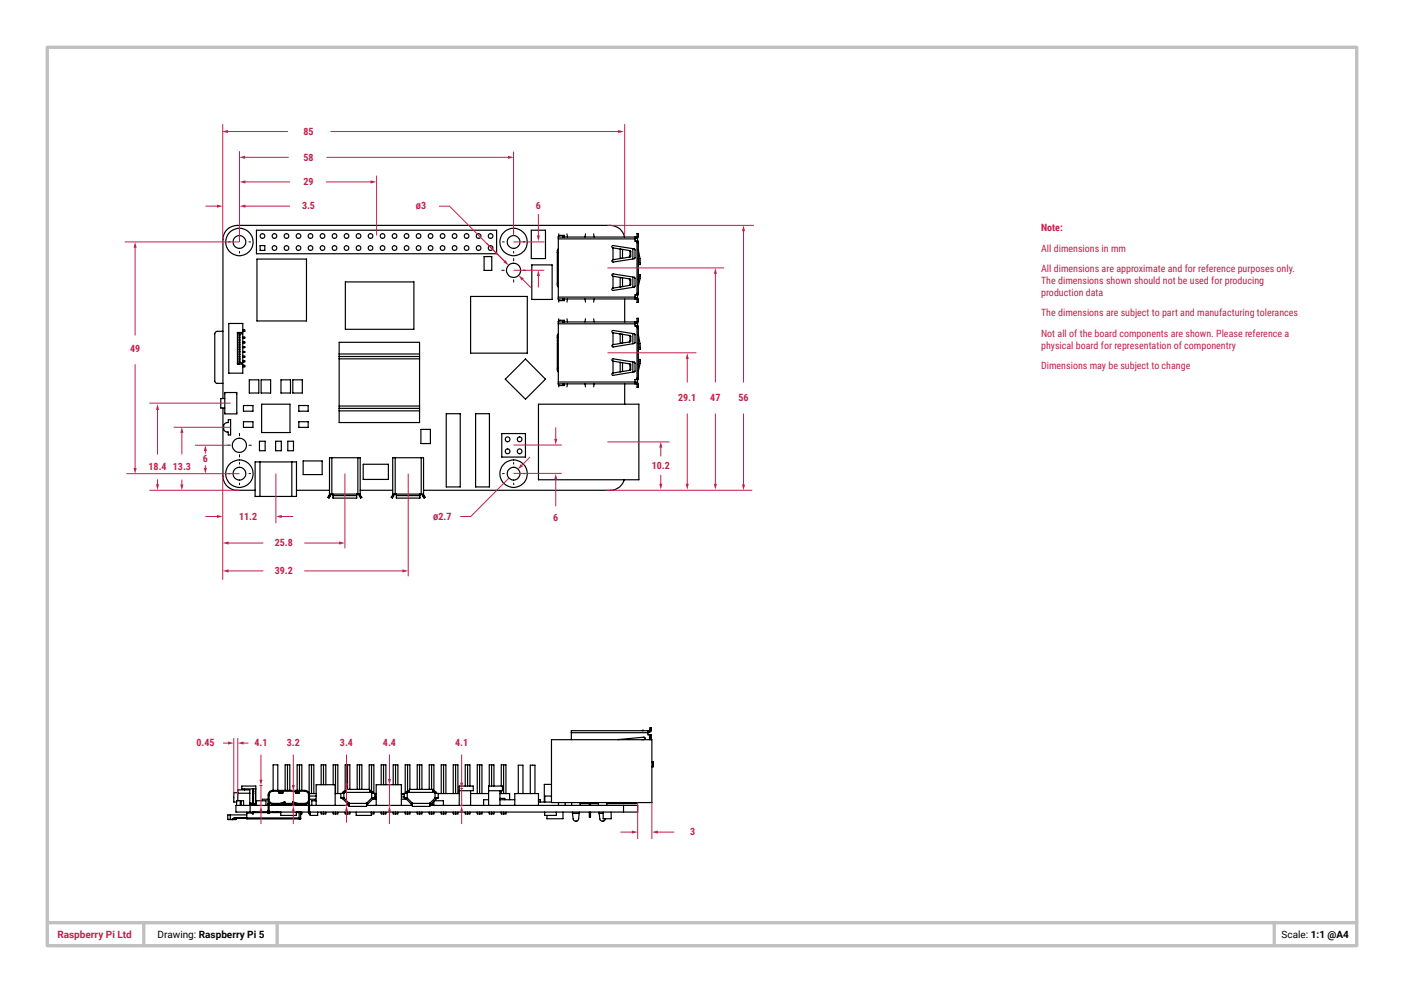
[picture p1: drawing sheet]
<svg xmlns="http://www.w3.org/2000/svg" width="297mm" height="210mm" viewBox="0 0 297 210" stroke-linecap="round" stroke-linejoin="round" font-family="sans-serif">
<!-- layer: Board Outline and silk screen -->
<g fill="none" stroke="#000" stroke-width=".21" stroke-dasharray="15.2 1.3 1.3 1.3">
<path d="M48.7 51.2h-.4M50.7 49.2v-.4M50.7 53.2v.3M52.7 51.2h.3M106.7 51.2h-.4M106.7 57.2h-.5M108.7 49.2v-.4M108.7 53.2v.3M108.7 55.2v-.5M108.7 59.2v.5M110.7 51.2h.3M110.7 57.2h.5"/>
<path d="M48.7 94.2h-.5M50.7 98.2v-.4M50.7 92.2v-.5M50.7 96.2v.5M52.7 94.2h.5M108.7 98.2v-.4M48.7 100.2h-.4M50.7 102.2v.3M52.7 100.2h.3M106.7 100.2h-.4M108.7 102.2v.3M110.7 100.2h.3"/>
</g>
<g fill="none" stroke="#000" stroke-width=".25">
<path d="M54.3 48.7h50.8v5h-50.8zM54.4 54.8h10.4v13.1h-10.4zM55 51.9h1v1.1h-1zM73.1 59.6h14.5v10h-14.5zM102.4 54.3h1.6v2.9h-1.6zM112.4 48.7h3v6h-3zM112.5 56h4.3v7.3h-4.3zM117.9 59.9v.5l.2 .3M117.9 59.9h.2M117.9 53.4h.2M117.9 53.4v6.5M118.1 52.7l-.2 .3v.4"/>
<path d="M118.1 50.1v.4M118.1 50.1h16.6l.1-.7h.2v.7l-.4 .3M118.1 50.1l.3-.3h1v.3M118.1 50.5v12.3M118.1 50.5h16.2M118.2 49.5l-.1 .6M119.1 50.1h.1M119.9 49.5l.1 .6M123.9 49.5l-.2 .6M125.6 49.5l.1 .6M129.7 52.4a.25 .25 0 0 1-.3-.2 .25 .25 0 0 1 .3-.3l4.6 .8v1.9l-.1 .1-4.5 .7a.25 .25 0 0 1-.3-.2 .25 .25 0 0 1 .3-.3M129.7 58.4a.25 .25 0 0 1-.3-.2 .25 .25 0 0 1 .3-.3l4.6 .8v1.9l-.1 .1-4.5 .7a.25 .25 0 0 1-.3-.2 .25 .25 0 0 1 .3-.3"/>
<path d="M129.7 52.4v2.5M129.7 58.4v2.5M129.7 58.4l1.5 .3M129.7 52.4l1.5 .3M131.2 58.7h.5M131.2 52.7h.5M131.2 52.7v2M131.2 58.7v2M131.2 54.7l-1.5 .2M131.7 54.6l-.5 .1M131.7 52.7v1.9M131.7 58.7v1.9"/>
<path d="M131.7 58.7l1.4 .3M131.7 52.7l1.4 .3M132.1 50.1a3 3 0 0 0-3-2.4h-78.9a2.99 2.99 0 0 0-3 3v33.6M133.1 59l.2 .2M133.1 59l.3 .2M133.1 53l.2 .2M133.1 53l.3 .2M133.1 54.4l-1.4 .2M133.3 54.2l-.2 .2M133.3 53.2v1M133.3 59.2v1M133.3 59.2h.1"/>
<path d="M133.3 53.2h.1M133.3 54.2h.1M133.4 54.2l-.3 .2M133.4 53.2v1M133.4 59.2v1M133.9 52.6v2.2M133.9 58.6v2.2M134.3 50.5v.5h.5M134.3 50.1v.4M134.3 50.4h.3M134.6 50.4h.3v.6M134.8 51h.2v.3"/>
<path d="M134.8 51v.3M134.8 51.3v10.7M134.8 51.3h.2M135 59.1l.1-1h.4l-.5 2.4M135 52.8l.5 3.2h-.4l-.1-1.4M135 51.3v10.7M47.2 70.1h-1.5l-.3 .5v10l.5 .5h1.3M48.4 68.4h3v1.9h-1.2v6.7h1.2v1.9h-3zM50.2 76.9h.1M50.2 70.4h.1M50.2 70.4h.4v6.5h-.4M50.6 71.8h.1"/>
<path d="M50.6 72h.1M50.6 73.8h.1M50.6 74h.1M50.6 70.8h.1M50.6 71h.1M50.6 74.8h.1M50.6 75h.1M50.6 75.8h.1M50.6 76h.1M50.6 72.8h.1M50.6 73h.1M50.6 73.3h.1"/>
<path d="M50.6 73.5h.1M50.6 75.5h.1M50.6 75.3h.1M50.6 71.5h.1M50.6 71.3h.1M50.6 74.3h.1M50.6 74.5h.1M50.6 76.5h.1M50.6 76.3h.1M50.6 72.3h.1M50.6 72.5h.1M50.6 70.6h.8v6.1h-.8"/>
<path d="M51.3 70.3v.3M51.3 76.7v.3M51.4 69.8h.4v.3h-.4M51.4 71.3h.4v.2h-.4M51.4 72.3h.4v.2h-.4M51.4 73.3h.4v.2h-.4M51.4 74.3h.4v.2h-.4M51.4 75.3h.4v.2h-.4M51.4 76.3h.4v.2h-.4M51.4 77.3h.4v.3h-.4M71.7 75.4v.5M71.7 74.9v.5"/>
<path d="M71.7 75.9h17.1M71.7 75.4h17.1M71.7 74.9v-2.5h17.1v2.5M71.7 75.9v10M71.7 74.9h17.1M88.8 75.4v.5M88.8 74.9v.5M88.8 75.9v10M99.5 62.7h12v12h-12zM117.9 77.9v.5l.2 .2M117.9 77.9h.2M117.9 71.4h.2"/>
<path d="M117.9 71.4v6.5M118.1 70.6l-.2 .3v.5M118.1 68.1v.4M118.1 68.1h16.5l.2-.8h.2v.8l-.4 .3M118.1 68.1l.3-.4h1v.4M118.1 62.8v.4M118.1 63.2l.3 .4h1v-.4M118.1 68.5h16.2M118.1 68.5v12.3M118.1 62.8h16.2M118.1 63.2l.1 .7M118.2 67.4l-.1 .7"/>
<path d="M119.1 68.1h.1M119.1 63.2h.1M119.9 67.4l.1 .7M120 63.2l-.1 .7M123.7 63.2l.2 .7M123.9 67.4l-.2 .7M125.6 67.4l.1 .7M125.7 63.2l-.1 .7M129.7 76.4a.25 .25 0 0 1-.3-.3 .25 .25 0 0 1 .3-.2l4.6 .8v1.9l-4.6 .8a.25 .25 0 0 1-.3-.2 .25 .25 0 0 1 .3-.3M129.7 70.4a.25 .25 0 0 1-.3-.3 .25 .25 0 0 1 .3-.2l4.6 .8-.1 1.9-4.5 .8a.25 .25 0 0 1-.3-.2 .25 .25 0 0 1 .3-.3M129.7 70.4v2.5M129.7 76.4v2.5"/>
<path d="M129.7 76.4l1.5 .2M129.7 70.4l1.5 .2M131.2 76.6l.5 .1M131.2 70.6l.5 .1M131.2 70.6v2M131.2 76.6v2M131.2 78.6l-1.5 .3M131.2 72.6l-1.5 .3M131.2 60.7l-1.5 .2M131.7 78.6h-.5M131.7 72.5l-.5 .1M131.7 60.6l-.5 .1"/>
<path d="M131.7 76.7l1.4 .2M131.7 70.7v1.8M131.7 76.7v1.9M131.7 70.7l1.4 .2M132.1 63.2v4.9M133.1 76.9l.2 .3M133.1 76.9l.3 .3M133.1 70.9l.2 .2M133.1 70.9l.3 .3M133.1 78.3l-1.4 .3M133.1 72.3l-1.4 .2M133.1 60.4l-1.4 .2"/>
<path d="M133.3 78.1l-.2 .2M133.3 72.1l-.2 .2M133.3 60.2l-.2 .2M133.3 77.2h.1M133.3 71.1v1M133.3 77.2v.9M133.3 71.1l.1 .1M133.3 78.1h.1M133.3 60.2h.1M133.4 72.1v.2h-.3M133.4 78.1l-.3 .2M133.4 60.2l-.3 .2"/>
<path d="M133.4 71.2v.9M133.4 77.2v.9M133.4 72.1h-.1M133.9 70.6v2.1M133.9 76.6v2.1M134.3 68.5v.5h.5M134.3 68.1v.4M134.3 62.8v.4M134.3 68.4h.3M134.3 62.9h.3M134.6 68.4h.3v.6M134.6 62.9l.4 .4v.7h-.2l-.1-.8h-16.6"/>
<path d="M134.8 80v.3M134.8 69v.3M134.8 69h.2v.3M134.8 62v.3M134.8 62.3h-.5v.5M134.8 80h.2M134.8 69.3h.2M134.8 69.3v10.7M134.8 62h.2M134.9 62.3v.6h-.3M135 80v.3h-.2M135 77.1l.1-1.1h.4l-.5 2.5"/>
<path d="M135 70.8l.5 3.1h-.4l-.1-1.4M135 62v.3h-.2M135 69.3v10.7M47.2 86.3v14.4a2.98 2.98 0 0 0 3 3h3.8M47.5 84.3h-.8v2h.8M47.5 83h2.6v4.5h-2.6zM48.3 88.8h.5v3.2h-.5v-.6a1.01 1.01 0 0 1-1-1 1.01 1.01 0 0 1 1-1zM51.5 89.2h2v1.2h-2zM51.5 85.8h2v1.2h-2zM52.7 80.3h2v2.8h-2zM54.9 93.3h1.2v2h-1.2zM55 97.7h-1v7.3h1"/>
<path d="M55 97.7v7.3M55 97.7h6.7M55.2 80.3h2v2.8h-2zM55.3 85.5h6v6h-6zM58.3 93.3h1.2v2h-1.2zM59.4 80.3h2v2.8h-2zM60.9 93.3h1.2v2h-1.2zM61.7 97.7h1v7.3h-1M61.7 97.7v7.3M61.9 80.3h2.1v2.8h-2.1zM63.2 89.2h2v1.2h-2zM63.2 85.8h2v1.2h-2z"/>
<path d="M64.1 97.5h4.1v2.9h-4.1zM70.2 96.8h-.5v7.7M70.2 96.8v7.7M70.2 96.8h5.5M71.7 85.9v.5M71.7 86.4v.5M71.7 86.9v2.5h17.1v-2.5M71.7 85.9h17.1M71.7 86.4h17.1M71.7 86.9h17.1M75.7 96.8h.5v7.7M75.7 96.8v7.7"/>
<path d="M76.8 98.2h5.4v3.2h-5.4zM83.6 96.8h-.5v7.7M83.6 96.8h5.5M83.6 96.8v7.7M88.8 85.9v.5M88.8 86.4v.5M89 90.8h2v3h-2zM89.1 96.8h.5v7.7M89.1 96.8v7.7M94.4 87.5h3v15.5h-3zM100.6 87.5h2.9v15.5h-2.9zM106.1 91.7h5.1v5h-5.1z"/>
<path d="M106.9 80.2l4.3-4.3 4.2 4.3-4.2 4.2zM113.9 85.5h21.2v16h-21.2zM118.1 80.8v.4M118.1 81.2l.3 .3h1v-.3M118.1 80.8h16.2M118.1 81.2l.1 .6M119.1 81.2h.1M120 81.2l-.1 .6M123.7 81.2l.2 .6M125.7 81.2l-.1 .6M132.1 81.2v4.3M134.3 80.8v.4"/>
<path d="M134.3 80.9h.3M134.6 80.9l.4 .2v.8h-.2l-.1-.7h-16.6M134.8 80.3h-.5v.5M134.9 80.3v.6h-.3M55 105h6.7M62.7 103.7h7M69.7 104.5h.5M69.7 104.5l-.4 .7 .3 .1 .4-.8M70.2 104.5h5.5M70.4 104.5v.3M70.4 104.8h5.1M70.4 104.8v.5h5.1v-.5"/>
<path d="M75.5 104.5v.3M75.7 104.5h.5M75.9 104.5l.4 .8 .2-.1-.3-.7M76.2 103.7h6.9M83.1 104.5h.5M83.1 104.5l-.3 .7 .2 .1 .4-.8M83.6 104.5h5.5M83.8 104.5v.3M83.8 104.8h5M83.8 104.8v.5h5v-.5M88.8 104.5v.3M89.1 104.5h.5"/>
<path d="M89.3 104.5l.4 .8 .3-.1-.4-.7M132 101.5a2.97 2.97 0 0 1-2.9 2.2h-39.5M116.7 156.4h21.2v13.3h-21.2zM120.9 154.9v1.5M120.9 154.9h16.2M135.9 154.5h.2M135.9 154.5h-.1M135.9 154.5h.1M136.2 156.4a.25 .25 0 0 0 .3-.3 .25 .25 0 0 0-.3-.2l-5.4 .5M136.2 156.4h.1M136.2 156.4h-.5M136.5 156.1v.1"/>
<path d="M137.1 154.5v.4M137.1 154.9v.5h.3M137.4 155.4h.1M137.4 155.4v1M137.5 154.2v.3h-16.6v.4M137.5 154.2v-.3h.3v.3M137.5 155.4h.3v1M137.5 155.4v1M137.5 154.2h.3M137.8 154.2l-.1 .5-.6 .1M48.2 173.3h.5M48.7 173.3h.1"/>
<path d="M48.7 172.3h-.5v1M48.7 173.3h.5M48.7 172.3v1M48.7 172.3h3.5M49.2 173.3h.1M49.3 173.3h-.1M49.3 173.3h.6M49.6 173l-.3 .3M49.6 173l-.4 .3M49.6 173h.1M49.6 173h2.6M49.6 173h13.7"/>
<path d="M49.9 173.3h-.7M50.2 173l-.3 .3M50.3 167.6h-.8v2h.6M50.3 169.3v-2.3h2.5v3.3M50.3 167.8h2.5M50.8 169.3h-.7v1M50.8 169.3h.7v1M50.8 169.3v1M51 169.3v1M51.7 166.8v.2M52.2 172v1.2h11.1M52.2 171.7v.3"/>
<path d="M52.2 172h1.2M52.8 169.8h.7M52.8 170.1h.5l.2 .2M52.8 170.3h.7M52.9 170.3h-3v1.4h3M52.9 170.3v1.4M52.9 170.3h3.8M52.9 171.7h79M53.3 170.3h.1M53.4 171.7v.3M53.4 171.8h.3M53.4 172.1h.1"/>
<path d="M53.5 167.4h.1M53.5 167.8h.1M53.5 166.8v3.2M53.5 170.3h.1M53.7 171.8l-.2 .3-.1-.1M53.7 171.8h.2M53.7 171.8h3M53.7 171.8h.1M53.9 170l.1 .2h.3M53.9 171.8h.1M53.9 171.8h2.8M54 170v.1"/>
<path d="M54 166.8v3.2h-1.2M54.1 166.8h-3v-.6h3l-.1 3.5M54.3 170.3v-1h2v1M56.7 169.1a.97 .97 0 0 0 1 1h6.8a.96 .96 0 0 0 1-1M56.7 170v-1.9a.97 .97 0 0 1 1-.9h6.8a.96 .96 0 0 1 1 .9v1.9M56.7 170v.1M56.7 171.5h.1M56.7 171.9h.2M56.7 169h-1.2v.3M56.7 170.1h.2M56.7 170.1v1.5M56.7 171.7v.2"/>
<path d="M56.7 170h.2M56.7 171.5h.2M56.9 170v.1M56.9 169.7v.3M56.9 170.1v1.5M56.9 171.7v.2M56.9 171.8h2.5M56.9 170.3h8.4M57.5 170.1v.2M57.6 170.1v.2M57.8 167.2v-5.4h1v5.4M57.8 171.7v.1"/>
<path d="M58.4 171.7v.1M58.8 171.7v.1M58.8 167.4l-1.1-.1a.78 .78 0 0 0-.8 .8v1a.78 .78 0 0 0 .8 .8h6.8a.78 .78 0 0 0 .8-.8v-1a.78 .78 0 0 0-.8-.8l-1.1 .1M58.8 170.1v.2M58.8 167.4h1.1M58.8 167.4l.2 .3M59 167.7h.1M59 167.7h.6M59.4 171.7v.7h3.3v-.7M59.6 167.7h.1M59.9 167.4h2.5M59.9 167.4l-.3 .3"/>
<path d="M60.1 169.6l-.8 .3M60.1 169.6h.1v.2M60.1 169.6l.1 .2M60.2 169.8l-.3 .1M60.8 161.8h.5v5.4M60.8 161.8h-.5v5.4M60.8 161.8v5.4M61.1 170.1v.2M62 169.9v.2zM62 169.8l.3 .1M62 169.6l-.1 .2h.1M62 169.6v.2"/>
<path d="M62 169.6l.9 .3M62.3 169.9h.1M62.3 170.1v.2M62.4 167.4l.1 .3M62.4 167.4h1M62.5 167.7h.1M62.5 167.7h.6M62.7 171.8h.9v1.4M62.7 171.8h.6v1.2M62.9 169.9h.1M62.9 171.7v.1M63 171.7v.1"/>
<path d="M63.1 167.7h.1M63.3 173v.2M63.3 173.2h.3M63.3 173h.3M63.4 161.8h.4v5.4M63.4 161.8h-.5v5.4M63.4 167.4l-.3 .3M63.4 161.8v5.4M63.4 171.7l.1 .1M63.6 173v.2M63.6 170.1v.2M63.8 171.7v.4h-.2"/>
<path d="M64.8 170v.3M65.3 170v.1M65.3 170.1v.1M65.3 171.5h.1M65.3 171.9h.2M65.3 170.1h.2M65.3 169.7v.3M65.3 170.2v1.4M65.3 171.7v.2M65.3 170h.2M65.3 170.2h.2M65.3 171.5h.2"/>
<path d="M65.4 172v.1h.2M65.4 167.8h1.5M65.5 170v.1M65.5 170.1v.1M65.5 169h1.2v.3M65.5 168.4h1.4M65.5 170.2v1.4M65.5 171.7v.2M65.5 170.3h8.3M65.6 171.7v.7h1.6v-.7M65.9 161.8h-.5v6M65.9 161.8h.5v6"/>
<path d="M65.9 161.8v6M66.9 169.3h-.9v1M66.9 170.3v-4.3h4v4.3M67.9 171.7v.4h.5M68.4 161.8h.5v4.2M68.4 161.8h-.5v4.2M68.4 161.8v4.2M68.4 171.7v.4M68.9 171.7v.4h-.5M70.5 171.7v.4h.5M71 161.8h.5v6M71 161.8h-.5v4.2"/>
<path d="M71 161.8v6M71 171.7v.4M71.5 171.7v.4h-.5M72.1 167.8v1h.6v-1M72.5 168.8l1.3 1.4M72.7 167.8h-1.8M72.7 168.7l1.2 1.2M72.7 167.8l.2-.2h5.6l.1 .2M73 171.7v.4h.5M73.2 167.6v-.7h5v.7M73.2 167.3a.54 .54 0 0 0-.7 .5M73.5 161.8h-.5v5.5"/>
<path d="M73.5 161.8h.5v5.1M73.5 161.8v5.1M73.5 171.7v.4M73.8 169.9h3.7v.6h-3.7zM74 171.7v.4h-.5M75.3 171.7v.7h3.3v-.7M76.1 161.8h.4v5.1M76.1 161.8h-.5v5.1M76.1 161.8v5.1M77.5 170.3h9.7M78.2 167.3a.54 .54 0 0 1 .7 .5M78.6 172.1h.1"/>
<path d="M78.6 161.8h-.5v5.1M78.6 161.8h.5v6M78.6 161.8v5.5M78.6 171.7v.4M78.6 167.8h1M78.6 167.8v1h.7v-1M78.6 168.7l-1.2 1.2M78.8 169l-1.3 1.2M78.8 169h.8M78.9 168.8l-.1 .2M79.1 171.7v.4h-.5M79.3 168h.3"/>
<path d="M79.3 168.5h.3M79.6 170.3v-4.3h5.3v4.3M80.6 171.7v.4h.5M81.1 161.8h-.5v4.2M81.1 161.8h.5v4.2M81.1 161.8v4.2M81.1 171.7v.4M81.6 171.7v.4h-.5M83.2 171.7v.4h.5M83.7 161.8h-.5v4.2M83.7 161.8h.5v4.2M83.7 161.8v4.2"/>
<path d="M83.7 171.7v.4M84.2 171.7v.4h-.5M84.9 169h1.1M84.9 168h.6M84.9 168.5h.6M85.5 167.8v1h.6v-1M85.7 171.7v.4h.5M85.9 168.8l.1 .2M86 169l1.2 1.2M86.1 167.8h-1.2M86.1 167.8l.2-.2h5.6l.1 .2M86.1 168.7l1.2 1.2"/>
<path d="M86.2 161.8h.5v5.1M86.2 161.8h-.5v6M86.2 161.8v5.5M86.2 171.7v.4M86.6 167.6v-.7h5v.7M86.6 167.3a.58 .58 0 0 0-.8 .5M86.7 171.7v.4h-.5M87.2 169.9h3.7v.6h-3.7zM88.3 171.7v.4h.5M88.8 161.8h-.5v5.1M88.8 161.8h.4v5.1M88.8 161.8v5.1"/>
<path d="M88.8 171.7v.4M89.2 171.7v.4h-.4M90.8 171.7v.4h.5M90.9 170.3h41M91.3 161.8h.5v5.5M91.3 161.8h-.5v5.1M91.3 161.8v5.1M91.3 171.7v.4M91.5 169.7v.6M91.6 167.3a.58 .58 0 0 1 .8 .5M91.8 171.7v.4h-.5M91.8 169.4v.9"/>
<path d="M91.9 169.3h1.9v1M92 167.8v1h.7v-1M92 167.8h5.1M92 168.7l-1.2 1.2M92.3 168.8l-1.4 1.4M93.3 171.7v.4h.5M93.8 161.8h.5v6M93.8 161.8h-.5v6M93.8 161.8v6M93.8 171.7v.4M94.3 171.7v.4h-.5M95.9 171.7v.4h.5"/>
<path d="M96.4 161.8h-.5v6M96.4 161.8h.5v6M96.4 161.8v6M96.4 171.7v.4M96.9 171.7v.4h-.5M97.1 167.2h3v-1h-3v4.1M98.4 171.7v.4h.5M98.9 161.8h.5v4.4M98.9 161.8h-.5v4.4M98.9 161.8v4.4M98.9 171.7v.4M99.4 171.7v.4h-.5"/>
<path d="M99.5 167.2v3.1M99.5 167.8h3.9M101 171.7v.4h.5M101.5 161.8h-.5v6M101.5 161.8h.4v6M101.5 161.8v6M101.5 171.7v.4M101.9 171.7v.4h-.4M103.4 169.1h-1.1v1.2M103.4 167.2h2.9v-1h-2.9v4.1M103.5 171.7v.4h.5M104 161.8h-.5v4.4"/>
<path d="M104 161.8h.5v4.4M104 161.8v4.4M104 171.7v.4M104.5 171.7v.4h-.5M105.8 168.8h1v.3M105.8 169.1h3.1M105.8 167.8h2v1.3M105.8 167.2v3.1M106 171.7v.4h.5M106 167.2v.6M106.5 161.8h.5v6M106.5 161.8h-.5v4.4"/>
<path d="M106.5 161.8v6M106.5 171.7v.4M107 171.7v.4h-.5M108.9 170.3v-2.5h5v2.5M109.6 167.8v-6h1v6M112.2 167.8v-6h1v6M113.9 169.6h2.8M113.9 169.1h.4v.5M115.2 171.7v.7h2.5v-.7M116.7 168.4h-1.5v1.2M116.7 165.9h-1.6v3.7M118.1 169.7v.6"/>
<path d="M119.1 171.7v1.5h-3.4v-.8M119.6 169.7v.6M120.9 169.7l.1 .6M121.1 172l.2 1.4 .5 .3M121.1 172h1.4M121.1 171.7v.3M121.8 173.7h.1M122.5 172l-.1 1.2a.54 .54 0 0 1-.6 .5M122.5 171.7v.3M122.7 169.9h3.9M122.8 169.7l-.1 .6M124.7 171.7v1.1h.2v-1.1"/>
<path d="M124.7 169.9v.4M124.9 169.9v.4M126.5 169.7l.1 .6M126.7 172l.2 1.2a.55 .55 0 0 0 .6 .5M126.7 171.7v.3M126.7 172h.9M127.5 173.7h.1M127.6 171.7v1.5h1.7v-1.5M128.1 173.2l-.3 .4-.3 .1M128.4 169.7l-.1 .6M128.9 169.7v.2M131.9 170.3h3v1.4h-3"/>
<path d="M131.9 170.3v1.4M134.7 169.7v.2h-6.3M137.9 161.2h.2M137.9 162.1h.2M138.1 161.2v.9"/>
<circle cx="50.6" cy="51.2" r="1.35"/>
<circle cx="50.7" cy="51.2" r="2.9"/>
<circle cx="55.5" cy="49.9" r=".5"/>
<circle cx="58.1" cy="52.4" r=".51"/>
<circle cx="58.1" cy="49.9" r=".51"/>
<circle cx="60.6" cy="49.9" r=".51"/>
<circle cx="60.6" cy="52.4" r=".51"/>
<circle cx="63.1" cy="52.5" r=".5"/>
<circle cx="63.2" cy="49.9" r=".51"/>
<circle cx="65.7" cy="49.9" r=".5"/>
<circle cx="65.7" cy="52.5" r=".5"/>
<circle cx="68.2" cy="49.9" r=".5"/>
<circle cx="68.2" cy="52.4" r=".51"/>
<circle cx="70.8" cy="49.9" r=".5"/>
<circle cx="70.8" cy="52.5" r=".5"/>
<circle cx="73.3" cy="52.4" r=".51"/>
<circle cx="73.3" cy="49.9" r=".51"/>
<circle cx="75.8" cy="49.9" r=".5"/>
<circle cx="75.9" cy="52.4" r=".51"/>
<circle cx="78.4" cy="49.9" r=".5"/>
<circle cx="78.4" cy="52.4" r=".51"/>
<circle cx="80.9" cy="49.9" r=".5"/>
<circle cx="80.9" cy="52.4" r=".51"/>
<circle cx="83.5" cy="49.9" r=".51"/>
<circle cx="83.5" cy="52.4" r=".51"/>
<circle cx="86" cy="49.9" r=".5"/>
<circle cx="86" cy="52.4" r=".51"/>
<circle cx="88.5" cy="52.5" r=".5"/>
<circle cx="88.6" cy="49.9" r=".51"/>
<circle cx="91.1" cy="52.5" r=".5"/>
<circle cx="91.1" cy="49.9" r=".51"/>
<circle cx="93.6" cy="49.9" r=".5"/>
<circle cx="93.6" cy="52.4" r=".51"/>
<circle cx="96.2" cy="52.5" r=".5"/>
<circle cx="96.2" cy="49.9" r=".51"/>
<circle cx="98.7" cy="52.5" r=".5"/>
<circle cx="98.7" cy="49.9" r=".51"/>
<circle cx="101.2" cy="52.5" r=".5"/>
<circle cx="101.3" cy="49.9" r=".51"/>
<circle cx="103.8" cy="52.5" r=".5"/>
<circle cx="103.8" cy="49.9" r=".51"/>
<circle cx="108.6" cy="51.2" r="1.35"/>
<circle cx="108.6" cy="51.2" r="2.9"/>
<circle cx="108.7" cy="57.2" r="1.49"/>
<circle cx="50.6" cy="94.2" r="1.5"/>
<circle cx="107.4" cy="92.9" r=".51"/>
<circle cx="107.4" cy="95.4" r=".51"/>
<circle cx="109.9" cy="95.5" r=".51"/>
<circle cx="109.9" cy="92.9" r=".51"/>
<circle cx="50.6" cy="100.2" r="1.35"/>
<circle cx="50.7" cy="100.2" r="2.9"/>
<circle cx="108.6" cy="100.2" r="1.35"/>
<circle cx="108.6" cy="100.2" r="2.9"/>
</g>
<!-- layer: Dims -->
<g fill="none" stroke="#c21e4a" stroke-width=".21">
<path d="M47.1 26.2v25M48 27.8h12.9M50.7 32v19.2M79.7 37.1v12.7M108.6 32.1v17.7M132.1 26.2v23.8M108.6 51.2h6.5M108.6 57.2h6.5M47.1 100.2v22.4M58.4 100.2v10.4M73 100.2v15.8M86.4 100.2v21.7"/>
<path d="M49.5 156.1v12.2M50.3 156.1v12.2M55.2 166.1v4.3"/>
</g>
<path d="M47 27.8l1.2-.3v.6z" fill="#c21e4a"/>
<path d="M69.9 27.8h61.1" fill="none" stroke="#c21e4a" stroke-width=".21"/>
<path d="M130.8 27.5l1.2 .3-1.2 .3z" fill="#c21e4a"/>
<path d="M102.9 51.4l4 4" fill="none" stroke="#c21e4a" stroke-width=".21"/>
<path d="M107 55l.6 1.1-1.1-.6z" fill="#c21e4a"/>
<path d="M26.4 51.2h24.3M28.6 77v22.2M31.6 85.3h17.2M36.7 90.4h12.1M41.2 94.2h7.6M26.7 100.2h24M31.6 103.7h19.1" fill="none" stroke="#c21e4a" stroke-width=".21"/>
<path d="M28.3 99h.6l-.3 1.2z" fill="#c21e4a"/>
<path d="M28.6 52.2v18.8" fill="none" stroke="#c21e4a" stroke-width=".21"/>
<path d="M28.6 51.2l.3 1.2h-.6z" fill="#c21e4a"/>
<path d="M69.1 33.3h38.6" fill="none" stroke="#c21e4a" stroke-width=".21"/>
<path d="M107.5 32.9l1.2 .4-1.2 .3z" fill="#c21e4a"/>
<path d="M51.6 33.3h9.5" fill="none" stroke="#c21e4a" stroke-width=".21"/>
<path d="M50.6 33.3l1.2-.4v.7z" fill="#c21e4a"/>
<path d="M69 38.5h9.6" fill="none" stroke="#c21e4a" stroke-width=".21"/>
<path d="M78.4 38.1l1.2 .4-1.2 .3z" fill="#c21e4a"/>
<path d="M51.7 38.5h9.6" fill="none" stroke="#c21e4a" stroke-width=".21"/>
<path d="M50.7 38.5l1.2-.4v.7z" fill="#c21e4a"/>
<path d="M51.7 43.6h9.6" fill="none" stroke="#c21e4a" stroke-width=".21"/>
<path d="M50.7 43.6l1.2-.3v.6z" fill="#c21e4a"/>
<path d="M113.9 45.3v4.7" fill="none" stroke="#c21e4a" stroke-width=".21"/>
<path d="M113.6 49.8h.6l-.3 1.2z" fill="#c21e4a"/>
<path d="M43.5 43.6h2.6" fill="none" stroke="#c21e4a" stroke-width=".21"/>
<path d="M45.9 43.3l1.2 .3-1.2 .3z" fill="#c21e4a"/>
<path d="M43.5 109.2h2.6" fill="none" stroke="#c21e4a" stroke-width=".21"/>
<path d="M45.9 108.9l1.2 .3-1.2 .4z" fill="#c21e4a"/>
<path d="M59.4 109.2h2.6" fill="none" stroke="#c21e4a" stroke-width=".21"/>
<path d="M58.4 109.2l1.2-.3v.7z" fill="#c21e4a"/>
<path d="M48.1 114.8h7.6" fill="none" stroke="#c21e4a" stroke-width=".21"/>
<path d="M47.1 114.8l1.2-.3v.7z" fill="#c21e4a"/>
<path d="M64.4 114.8h7.6" fill="none" stroke="#c21e4a" stroke-width=".21"/>
<path d="M71.7 114.5l1.3 .3-1.3 .4z" fill="#c21e4a"/>
<path d="M48.1 120.7h7.6" fill="none" stroke="#c21e4a" stroke-width=".21"/>
<path d="M47.1 120.7l1.2-.3v.7z" fill="#c21e4a"/>
<path d="M64.4 120.7h21" fill="none" stroke="#c21e4a" stroke-width=".21"/>
<path d="M85.1 120.4l1.3 .3-1.3 .4z" fill="#c21e4a"/>
<path d="M113.9 58.2v2.6" fill="none" stroke="#c21e4a" stroke-width=".21"/>
<path d="M113.9 57.2l.3 1.2h-.6z" fill="#c21e4a"/>
<path d="M110.4 58.9l1.9 1.9" fill="none" stroke="#c21e4a" stroke-width=".21"/>
<path d="M109.7 58.2l1.1 .7-.5 .4z" fill="#c21e4a"/>
<path d="M108.6 94.1h10.2M108.6 100.1h10.2M117.6 101.2v5.9" fill="none" stroke="#c21e4a" stroke-width=".21"/>
<path d="M117.6 100.2l.3 1.2h-.7z" fill="#c21e4a"/>
<path d="M117.6 90.4v2.6" fill="none" stroke="#c21e4a" stroke-width=".21"/>
<path d="M117.2 92.8h.7l-.3 1.2z" fill="#c21e4a"/>
<path d="M128.5 56.7h24.7M128.5 47.7h31M157.3 48.7v32.2M128.5 74.6h18.8M128.5 93.5h13.1M128.2 103.7h30.9" fill="none" stroke="#c21e4a" stroke-width=".21"/>
<path d="M157.3 47.7l.3 1.2h-.6z" fill="#c21e4a"/>
<path d="M157.3 87.5v15.2" fill="none" stroke="#c21e4a" stroke-width=".21"/>
<path d="M157 102.5h.6l-.3 1.2z" fill="#c21e4a"/>
<path d="M139.8 94.4v2.1" fill="none" stroke="#c21e4a" stroke-width=".21"/>
<path d="M139.8 93.4l.3 1.2h-.6z" fill="#c21e4a"/>
<path d="M139.8 100.4v2.1" fill="none" stroke="#c21e4a" stroke-width=".21"/>
<path d="M139.5 102.3h.6l-.3 1.2z" fill="#c21e4a"/>
<path d="M145.4 87.5v15" fill="none" stroke="#c21e4a" stroke-width=".21"/>
<path d="M145.1 102.3h.6l-.3 1.2z" fill="#c21e4a"/>
<path d="M151.3 87.5v15" fill="none" stroke="#c21e4a" stroke-width=".21"/>
<path d="M151 102.3h.7l-.4 1.2z" fill="#c21e4a"/>
<path d="M151.3 57.7v23.2" fill="none" stroke="#c21e4a" stroke-width=".21"/>
<path d="M151.3 56.7l.4 1.2h-.7z" fill="#c21e4a"/>
<path d="M145.4 75.7v5.2" fill="none" stroke="#c21e4a" stroke-width=".21"/>
<path d="M145.4 74.7l.3 1.2h-.6z" fill="#c21e4a"/>
<path d="M33.3 101.4v1.2" fill="none" stroke="#c21e4a" stroke-width=".21"/>
<path d="M33 102.4h.7l-.4 1.2z" fill="#c21e4a"/>
<path d="M33.3 86.5v9.6" fill="none" stroke="#c21e4a" stroke-width=".21"/>
<path d="M33.3 85.5l.4 1.2h-.7z" fill="#c21e4a"/>
<path d="M38.5 101.4v1.3" fill="none" stroke="#c21e4a" stroke-width=".21"/>
<path d="M38.1 102.5h.7l-.3 1.2z" fill="#c21e4a"/>
<path d="M38.5 91.3v4.8" fill="none" stroke="#c21e4a" stroke-width=".21"/>
<path d="M38.5 90.3l.3 1.2h-.7z" fill="#c21e4a"/>
<path d="M92.9 43.6h2.2l11.7 11.7M112.1 96.7l-1.9 1.8" fill="none" stroke="#c21e4a" stroke-width=".21"/>
<path d="M110.2 98.2l.4 .4-1.1 .6z" fill="#c21e4a"/>
<path d="M107.6 101.1l-8 8.1h-2.2M55.2 171.5v2.8" fill="none" stroke="#c21e4a" stroke-width=".21"/>
<path d="M55.2 170.5l.3 1.2h-.6z" fill="#c21e4a"/>
<path d="M55.2 159.6v5.5" fill="none" stroke="#c21e4a" stroke-width=".21"/>
<path d="M54.9 164.9h.6l-.3 1.2z" fill="#c21e4a"/>
<path d="M51.3 157.1h1.3" fill="none" stroke="#c21e4a" stroke-width=".21"/>
<path d="M50.3 157.1l1.2-.3v.7z" fill="#c21e4a"/>
<path d="M47.2 157.1h1.3" fill="none" stroke="#c21e4a" stroke-width=".21"/>
<path d="M48.2 156.8l1.3 .3-1.3 .4z" fill="#c21e4a"/>
<path d="M54.9 166.1h.6M54.9 170.4h.6M62 167.2v3.2M62 171.5v2.8" fill="none" stroke="#c21e4a" stroke-width=".21"/>
<path d="M62 170.5l.4 1.2h-.7z" fill="#c21e4a"/>
<path d="M62 159.6v6.6" fill="none" stroke="#c21e4a" stroke-width=".21"/>
<path d="M61.7 166h.7l-.4 1.2z" fill="#c21e4a"/>
<path d="M61.7 167.2h.7M61.7 170.4h.7M73.3 166.9v3.4M73.3 171.4v2.6" fill="none" stroke="#c21e4a" stroke-width=".21"/>
<path d="M73.3 170.4l.3 1.2h-.6z" fill="#c21e4a"/>
<path d="M73.3 159.6v6.3" fill="none" stroke="#c21e4a" stroke-width=".21"/>
<path d="M73 165.7h.6l-.3 1.2z" fill="#c21e4a"/>
<path d="M73 166.9h.6M73 170.3h.6M82.4 166v4.4M82.4 171.5v2.8" fill="none" stroke="#c21e4a" stroke-width=".21"/>
<path d="M82.4 170.5l.3 1.2h-.6z" fill="#c21e4a"/>
<path d="M82.4 159.6v5.4" fill="none" stroke="#c21e4a" stroke-width=".21"/>
<path d="M82.1 164.7h.6l-.3 1.3z" fill="#c21e4a"/>
<path d="M82.1 166h.6M82.1 170.4h.6M97.7 171.5v2.8M97.7 166.7v3.7" fill="none" stroke="#c21e4a" stroke-width=".21"/>
<path d="M97.7 170.5l.3 1.2h-.7z" fill="#c21e4a"/>
<path d="M97.7 159.6v6.1" fill="none" stroke="#c21e4a" stroke-width=".21"/>
<path d="M97.3 165.5h.7l-.3 1.2z" fill="#c21e4a"/>
<path d="M97.3 166.7h.7M97.3 170.4h.7M134.9 169.7v7.8M137.9 169.7v7.8M138.9 176h3.7" fill="none" stroke="#c21e4a" stroke-width=".21"/>
<path d="M137.9 176l1.2-.4v.7z" fill="#c21e4a"/>
<path d="M131.2 176h2.7" fill="none" stroke="#c21e4a" stroke-width=".21"/>
<path d="M133.7 175.6l1.2 .4-1.2 .3z" fill="#c21e4a"/>
<path d="M10 10h277v190h-277zM10 195.1h277M30.4 195.1v4.9M58.6 195.1v4.9M269.6 195.1v4.9" fill="none" stroke="#c0c0c0" stroke-width=".7"/>
<path d="M43.4 98.4v.8" fill="none" stroke="#c21e4a" stroke-width=".21"/>
<path d="M43.1 99h.7l-.4 1.2z" fill="#c21e4a"/>
<path d="M43.4 95.2v.7" fill="none" stroke="#c21e4a" stroke-width=".21"/>
<path d="M43.4 94.2l.4 1.2h-.7z" fill="#c21e4a"/>
<g font-size="2.1" fill="#c21e4a">
<text x="64.2" y="28.5">85</text>
<text x="64.2" y="34">58</text>
<text x="64.2" y="39.2">29</text>
<text x="63.9" y="44.3">3.5</text>
<text x="88" y="44.3">Ø3</text>
<text x="113.4" y="44.2">6</text>
<text x="220.2" y="48.9">Note:</text>
<text x="220.2" y="53.2">All dimensions in mm</text>
<text x="220.2" y="57.5">All dimensions are approximate and for reference purposes only.</text>
<text x="220.2" y="60">The dimensions shown should not be used for producing</text>
<text x="220.2" y="62.6">production data</text>
<text x="220.2" y="66.9">The dimensions are subject to part and manufacturing tolerances</text>
<text x="220.2" y="71.2">Not all of the board components are shown. Please reference a</text>
<text x="27.5" y="74.5">49</text>
<text x="220.2" y="73.7">physical board for representation of componentry</text>
<text x="220.2" y="78">Dimensions may be subject to change</text>
<text x="143.5" y="84.9">29.1</text>
<text x="150.3" y="84.9">47</text>
<text x="156.2" y="84.9">56</text>
<text x="31.4" y="99.5">18.4</text>
<text x="36.6" y="99.5">13.3</text>
<text x="42.9" y="97.8">6</text>
<text x="137.9" y="99.1">10.2</text>
<text x="50.6" y="109.9">11.2</text>
<text x="91.7" y="109.9">Ø2.7</text>
<text x="117" y="110.1">6</text>
<text x="58.1" y="115.4">25.8</text>
<text x="58.1" y="121.4">39.2</text>
<text x="41.6" y="157.7">0.45</text>
<text x="53.8" y="157.7">4.1</text>
<text x="60.7" y="157.7">3.2</text>
<text x="71.9" y="157.7">3.4</text>
<text x="81" y="157.7">4.4</text>
<text x="96.3" y="157.7">4.1</text>
<text x="146" y="176.7">3</text>
<text x="12.1" y="198.3">Raspberry Pi Ltd</text>
</g>
<g font-size="2.1">
<text x="33.3" y="198.3">Drawing: Raspberry Pi 5</text>
<text x="271.1" y="198.4">Scale: 1:1 @A4</text>
</g>
</svg>
